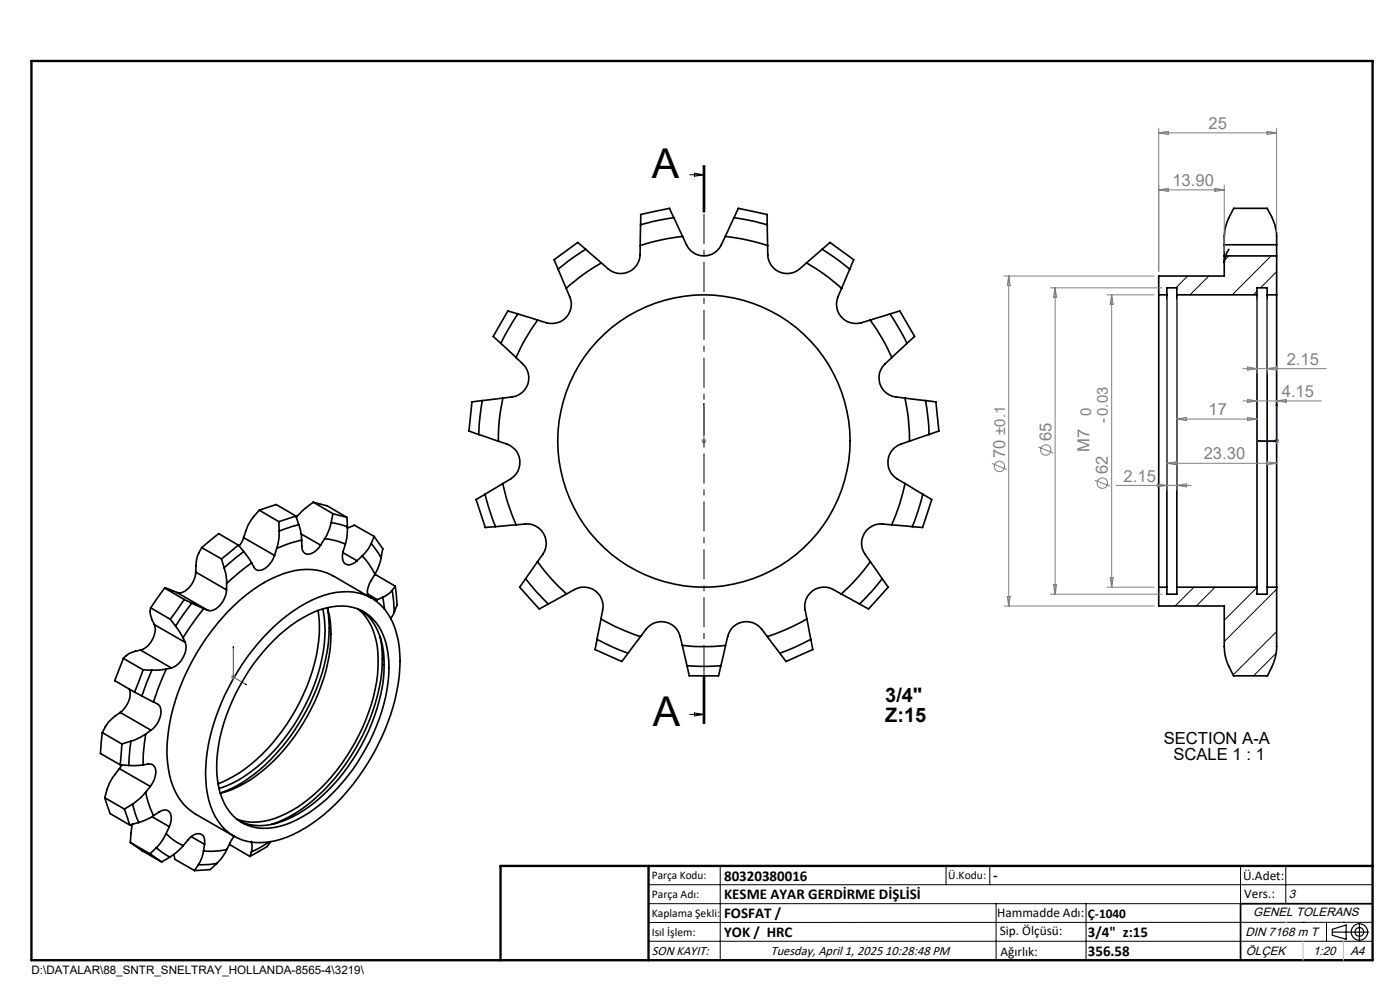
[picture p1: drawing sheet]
<svg xmlns="http://www.w3.org/2000/svg" width="297mm" height="210mm" viewBox="0 0 297 210" stroke-linecap="round" stroke-linejoin="round" font-family="sans-serif">
<g fill="none" stroke="#000" stroke-width=".35">
<path d="M118.4 57.1l1.7 4.1M124.2 52.9l-3.7 2.5-2.1 1.7M124.2 52.9l3.4 2.9M124.2 52.9l-1.6-1.5-5.1 3.7 .9 2M127.6 55.8a42.3 42.3 0 0 0-7.5 5.4M135.8 52.1a5.5 5.5 0 0 1-1.2 4.7 4.1 4.1 0 0 1-5.6 .2l-1.4-1.2M135.9 47.7l-.1 4.4M142.9 46.2l-4.4 .8-2.6 .7M142.9 46.2l1.9 4M142.9 46.2l-.9-2-3.4 .7-2.7 .6v2.2M144.8 50.2a45.1 45.1 0 0 0-9 1.9M144.8 50.2a5.6 5.6 0 0 0 3 3.8 4.1 4.1 0 0 0 5.2-2.1l.8-1.7"/>
<path d="M153.8 50.2a45.1 45.1 0 0 1 9 1.9M155.7 46.2l4.5 .8 2.6 .7M155.7 46.2l-1.9 4M155.7 46.2l.9-2 2.7 .6 3.4 .7 .1 2.2M162.8 47.7v4.4M162.8 52.1a5.5 5.5 0 0 0 1.2 4.7 4.1 4.1 0 0 0 5.7 .2l1.4-1.2M171.1 55.8a42.3 42.3 0 0 1 7.4 5.4M174.4 52.9l3.8 2.5 2.1 1.7M174.4 52.9l-3.3 2.9M174.4 52.9l1.7-1.5 5 3.7-.8 2M180.3 57.1l-1.8 4.1M259.7 51.9v2.4"/>
<path d="M259.7 51.9a12.1 12.1 0 0 1 2-7.7h7.1a11.7 11.7 0 0 1 2 7.7M259.7 54.3v4.3h-13.9v3.9M259.7 54.3h11.1M259.7 51.9h11.1M260.7 52.9l-.8 1.7-.2 1.2M270.8 51.9v2.4M270.8 54.3v8.2M106.3 72.8l3.2 3M109.5 75.8a5.6 5.6 0 0 1 2.7 4.1 4.1 4.1 0 0 1-3.6 4.3l-1.9 .2M109.9 66.6l-2.4 3.8-1.2 2.4M109.9 66.6l4.2 1.3M109.9 66.6l-2.2-.6-1.7 3-1.4 2.4 1.7 1.4"/>
<path d="M114.1 67.9a43 43 0 0 0-4.6 7.9M120.1 61.2a5.6 5.6 0 0 1 .8 4.8 4.1 4.1 0 0 1-5 2.5l-1.8-.6M178.5 61.2a5.8 5.8 0 0 0-.8 4.8 4.1 4.1 0 0 0 5 2.5l1.9-.6M184.6 67.9a43 43 0 0 1 4.6 7.9M188.8 66.6l2.4 3.8 1.2 2.4M188.8 66.6l-4.2 1.3M188.8 66.6l2.1-.6 3.1 5.4-1.6 1.4M189.2 75.8a5.6 5.6 0 0 0-2.7 4.1 4.1 4.1 0 0 0 3.5 4.3l2 .2M192.4 72.8l-3.2 3M245.8 62.5v62.1M245.8 62.5h1.7M247.5 62.5v62.1"/>
<path d="M247.5 62.5v-1.4h2.2v1.4M249.7 62.5v62.1M249.7 62.5h17M266.7 62.5v62.1M266.7 62.5v-1.4h2.1v1.4M268.8 62.5v62.1M268.8 62.5h2M270.8 62.5v62.1M101.6 92.2l4.1 1.4M102.3 85l-.6 4.5-.1 2.7M102.3 85l-2.2 .3-.6 6.1 2.1 .8M105.7 93.6a5.6 5.6 0 0 1 4.2 2.6 4.2 4.2 0 0 1-1.6 5.4l-1.7 1"/>
<path d="M106.7 84.4a39.9 39.9 0 0 0-1 9.2M106.7 84.4l-4.4 .6M192 84.4a39.9 39.9 0 0 1 .9 9.2M192 84.4l4.4 .6M192.9 93.6a5.6 5.6 0 0 0-4.1 2.6 4.1 4.1 0 0 0 1.5 5.4l1.7 1M196.4 85l.6 4.5 .1 2.7M196.4 85l2.1 .3 .3 2.7 .4 3.4-2.1 .8M197.1 92.2l-4.2 1.4M42.8 116.2l-.3 .5a6.9 6.9 0 0 0-1 4.6M42.8 116.2l4.2 2.4M47 118.6l.6 1.8M50.6 115.6l-3.6 3"/>
<path d="M50.6 115.6l1.1 1.4M50.6 115.6l-4.2-2.4-3.6 3M51.7 114l-1 1.8M51.7 114l6.5 3.8M51.7 117l-4.1 3.4M51.7 117l1.7 2.4M53.4 119.4l-2.7 2.1-2.6 2.3M55 108.2l-.5 .6a11 11 0 0 0-2.8 5.2M55 108.2l3.6-1.2 4.2 2.5M55 108.2l4.2 2.5M58.2 117.8a4.3 4.3 0 0 1-3.4 3.2 1.96 1.96 0 0 1-1.4-1.6M58.7 116.3l-.5 1.5"/>
<path d="M59.2 110.7v2M59.2 112.7v1.4l-.5 2.2M62.8 109.5l-3.6 1.2M62.8 109.5l.6 1.8M63.4 111.3l-4.2 1.4M63.4 111.3l.5 2.1 .1 1.2M63.9 113.3l4.1 2.3M64 114.6l-2.6 .7-2.7 1M64 114.6a2.95 2.95 0 0 0 .7 2.8 2.5 2.5 0 0 0 3-1.2l.3-.6M66.5 106.5l-.7 .6a12.2 12.2 0 0 0-2.9 2.7M66.5 106.5l2.9 .8 4.2 2.4M66.5 106.5l4.1 2.5"/>
<path d="M68.9 114.3a13.5 13.5 0 0 1 4.4 1.1M68.9 114.3l-.9 1.3M70.3 110.9l-.4 1.3-1 2.1M70.3 110.9l3.4 .9M70.6 109l-.3 1.9M70.6 109l3 .7M72.7 117.2l3 1.7M73.3 115.4a5.2 5.2 0 0 0-.5 3.6 1.5 1.5 0 0 0 2.5 .3l.4-.4M73.6 109.7l.1 2.1M73.7 111.8l-.1 2.3-.3 1.3M73.7 112l1.5-.6 4.2 2.4M76.8 117.9a15.5 15.5 0 0 1 2.8 3.9"/>
<path d="M76.8 117.9l-1.1 1M78.7 115.3l-.5 1.1-1.4 1.5M78.7 115.3l1.2 1.4 1 1.6M79.4 113.8l-.7 1.5M79.4 113.8l1.8 2.6-.3 1.9M80.9 118.3l-.7 2.2-.6 1.3M102.9 104.8l1 3.5 1.2 3.4M102.9 104.8l-1.9 1.2 1.9 5.9 2.2-.2M106.6 102.6a44.3 44.3 0 0 0 2.9 8.7M106.6 102.6l-3.7 2.2M109.5 111.3l-4.4 .4M109.5 111.3a5.5 5.5 0 0 1 4.8 .7 4.1 4.1 0 0 1 .8 5.6l-1.1 1.6"/>
<path d="M114 119.2a47 47 0 0 0 6.2 6.8M114 119.2l-2.5 3.6M184.6 119.2a44.6 44.6 0 0 1-6.1 6.8M184.6 119.2l2.5 3.6M189.2 111.3l4.3 .4M189.2 111.3a5.5 5.5 0 0 0-4.9 .7 4.1 4.1 0 0 0-.8 5.6l1.1 1.6M192 102.6a41.3 41.3 0 0 1-2.8 8.7M192 102.6l3.8 2.2M195.8 104.8l-1 3.5-1.3 3.4M195.8 104.8l1.9 1.2-2 5.9-2.2-.2M26.2 139.7l-1.9 4.7 4.2 2.4M26.2 139.7l4.2 2.4"/>
<path d="M29.8 137.9a5.1 5.1 0 0 0-3.6 1.8M29.8 137.9l6.6 3.8M32 128.9l-.1 .4a4.4 4.4 0 0 0 .8 3.2M32 128.9l4.1 2.5M32.7 132.5a4.7 4.7 0 0 1-2.9 5.4M32.7 132.5l6.6 3.8M34.9 124.7l-2.9 4.2M34.9 124.7l2.6 1M34.9 124.7l4.2 2.5M36.1 131.4l1.2 1.4M37.3 132.8l1.5 2.5M37.5 125.7l6.6 3.8"/>
<path d="M38.8 135.3l.5 1M39.1 127.2l-3 4.2M39.1 127.2l1.6 .7M39.3 136.3a4.9 4.9 0 0 1-2.9 5.4M40.7 127.9l-3.4 4.9M40.7 127.9l2.5 1.2M41.5 121.3a4.9 4.9 0 0 1-3.2 4.5l-.8-.1M41.5 121.3l6.5 3.8M43.2 129.1l-1.7 2.2-2.7 4M43.2 129.1l.9 .4M47.6 120.4l.3 1.3 .2 2.1M48 125.1a4.9 4.9 0 0 1-3.1 4.4h-.8"/>
<path d="M48.1 123.8l-.1 1.3M57.1 133.9a28.7 28.7 0 0 1 13-8 11.1 11.1 0 0 1 11.4 3.2 18.3 18.3 0 0 1 3.3 12.7 46.3 46.3 0 0 1-12.2 27.3 30.4 30.4 0 0 1-14.2 9.3 11.1 11.1 0 0 1-11.4-3.3 16.8 16.8 0 0 1-3.4-11.1 44.2 44.2 0 0 1 8.8-24.6l2.3-2.9zM58.1 135.8a24.3 24.3 0 0 1 12.2-7.1 9.7 9.7 0 0 1 11.5 7.6 28.8 28.8 0 0 1-2 17.8 40.7 40.7 0 0 1-14.3 18.4 16.7 16.7 0 0 1-10.7 3.1 9.3 9.3 0 0 1-7.8-6.5 23.9 23.9 0 0 1 0-14.1 43.7 43.7 0 0 1 11.1-19.2zM67.5 129.5a33.6 33.6 0 0 1-4.6 20.8 36.6 36.6 0 0 1-14.6 15.1l-2.1 .9M68.5 129.2a29.2 29.2 0 0 1-2.2 17.1 40.1 40.1 0 0 1-15.6 19.1l-2.5 1.2-1.7 .7M69.4 128.9a31.4 31.4 0 0 1-2.9 18.8 40.7 40.7 0 0 1-16.4 19.1l-3.4 1.4M69.5 128.9a27.1 27.1 0 0 1-1.3 16.5 39.9 39.9 0 0 1-16.2 20.7 18.3 18.3 0 0 1-5.3 2.2M76 129.2a12.6 12.6 0 0 1 4.2 9.6 37.1 37.1 0 0 1-6.7 21.7 33.1 33.1 0 0 1-14 12.6 12.3 12.3 0 0 1-9.3 .7M76.7 129.5a12.7 12.7 0 0 1 4.8 10.1 36.5 36.5 0 0 1-5.8 20.2 35.9 35.9 0 0 1-13.7 13.5 13.3 13.3 0 0 1-10.3 1.3l-.9-.4M78 126l2 1.2M78.8 126.9l-8.2-4.8a12.7 12.7 0 0 0-10.6-.4 34.5 34.5 0 0 0-15.2 12.2 43.8 43.8 0 0 0-9.4 26.1 16.6 16.6 0 0 0 3.7 10.8l2.4 1.9 8.2 4.7a8 8 0 0 0-1.6 2.8M79.4 121.9h.3l4.2 2.4"/>
<path d="M79.6 121.8a5.9 5.9 0 0 0-1.6 4.6M80 127.2l-.4 .1M80.6 135a28.9 28.9 0 0 1-1.5 15.9 42.4 42.4 0 0 1-16.5 21.6l-2.6 1.4-2.4 1M81.2 126.7l.4 2.5M81.2 126.7l-1.2 .5M83.2 125.3l-.6 .6-1.4 .8M83.2 125.3l.4 4.6M83.6 129.9l-.7 1.4M83.9 124.3l-.7 1M83.9 124.3l.3 4-.6 1.6M111.5 122.8l2.3 2.7 2.5 2.6M111.5 122.8l-1.3 1.8 2.4 2.6 1.8 2 1.9-1.1"/>
<path d="M120.2 126l-3.9 2.1M120.2 126a5.6 5.6 0 0 1 4.6-1.3 4 4 0 0 1 3 4.7l-.3 1.9M126.6 135.6l3.3 1.6 3.3 1.4M126.6 135.6l-.4 2.2 5.7 2.5 1.3-1.7M127.5 131.3a44.8 44.8 0 0 0 8.4 3.7M127.5 131.3l-.9 4.3M135.9 135l-2.7 3.6M135.9 135a5.6 5.6 0 0 1 3.7-3.1 4.1 4.1 0 0 1 4.7 3.1l.4 1.9M144.7 136.9a42.7 42.7 0 0 0 9.2 0M144.7 136.9l1 4.3M153.9 136.9l-1 4.3M162.8 135l2.6 3.6"/>
<path d="M162.8 135a5.6 5.6 0 0 0-3.8-3.1 4.1 4.1 0 0 0-4.6 3.1l-.5 1.9M171.2 131.3a44.8 44.8 0 0 1-8.4 3.7M171.2 131.3l.8 4.3M172 135.6l-3.2 1.6-3.4 1.4M172 135.6l.4 2.2-5.6 2.5-1.4-1.7M178.5 126l3.8 2.1M178.5 126a5.5 5.5 0 0 0-4.7-1.3 4 4 0 0 0-3 4.7l.4 1.9M187.1 122.8a40.1 40.1 0 0 1-4.8 5.3M187.1 122.8l1.3 1.8-1.8 2-2.3 2.6-2-1.1M245.8 124.6v3.9h13.9v8.7a9.3 9.3 0 0 0 1 4.1l1 2.1h7.2l1-2.1a10 10 0 0 0 .9-4.1v-12.6M245.8 124.6h1.7M247.5 124.6v1.4h2.2v-1.4"/>
<path d="M249.7 124.6h17M266.7 124.6v1.4h2.1v-1.4M268.8 124.6h2M21.7 155.4l-.4 4.4 4.2 2.4M21.7 155.4l4.2 2.4M25.5 151.1a8.5 8.5 0 0 0-3.8 4.3M25.5 151.1l6.5 3.8M25.9 157.8l-.4 4.4M27.4 146.2a4.7 4.7 0 0 1-1.9 4.9M27.8 157.2l-1.9 .6M27.8 157.2l-.5 5.2M28.5 146.8l1.6 .8"/>
<path d="M30.1 147.6l2.5 1.3M30.4 142.1l-1.9 4.7M30.4 142.1l1.8 .1M30.9 155.7l-.5 4.2-.1 2.4M30.9 155.7l-2.3 1.3-.8 .2M32 154.9l-1.1 .8M32.2 142.2l-2.1 5.4M32.6 148.9a2.34 2.34 0 0 1 1.3 3.5l-1 1.7-.9 .8M35.3 141.9l-1.9 4.4-.8 2.6M35.3 141.9l-3.1 .3M36.4 141.7l-1.1 .2M145.7 141.2l2.7 .1 4.5-.1"/>
<path d="M145.7 141.2l.5 2.2h6.2l.5-2.2M22.2 169.2l1.2 3.4 4.1 2.4M22.2 169.2l4.2 2.4M25.3 163a11.8 11.8 0 0 0-3.1 6.2M25.3 163l6.6 3.8M25.5 162.2l1.8 .2M25.9 162.3l-.6 .7M26.4 171.6l1.1 3.4M27.7 178.7l2.4 1.7 4.2 2.4M27.7 178.7l4.1 2.4M28.1 170.6l-1.7 1M28.1 170.6l1.3 3.9"/>
<path d="M28.1 174.8l-.4 3.9M29.4 174.5l-1.9 .5M30.3 162.3a1.93 1.93 0 0 1 2.5 .3 4.3 4.3 0 0 1-.9 4.2M30.3 162.3l-3 .1M30.9 168.1l.5 2 1.2 2.9M30.9 168.1l-.9 1-1.9 1.5M31.9 166.8l-1 1.3M32.2 173.2l3.7 2.2M32.6 173a3.6 3.6 0 0 1 2.8-1.1 1.89 1.89 0 0 1 .9 2.3l-.4 1.2M32.6 173l-1.9 1-1.3 .5M33.2 179.8l-1.4 1.3M33.2 179.8l1 .8 1.8 1.2"/>
<path d="M35.2 176.8a11.5 11.5 0 0 0 3.7 2.6M35.2 176.8l-.6 1.3-1.4 1.7M35.9 175.4l-.7 1.4M38.9 179.4l-1.7 1.6-1.2 .8M40.6 177.5l2.8 1.6M43.4 179.1a1.63 1.63 0 0 0-1.3-2.3 3.1 3.1 0 0 0-2.2 1.4l-1 1.2M43.4 179.1l-.2 1.4M48.7 179l.2 .2 4.1 2.5M53.3 178.5l.2 .9-.2 1.3M57.1 178.6l-3.8 2.1M57.4 178.5l-.7 1.1-3.7 2.1M31.8 181.1l2.5 1.7"/>
<path d="M36 181.8l-1.7 1M36.9 181.2l.2 1.1 4.2 2.4M42.1 183.4l-.8 1.3M43.2 180.5l-.3 1.2-.8 1.7M46 183.2l-2 .2h-1.9M46 183.2l-1.4 1.3-3.3 .2M48.1 180.2a16.3 16.3 0 0 1-4.9 .3M48.1 180.2l-1.2 2-.9 1M53.3 180.7l-.3 1M291.2 191.7h-28v12"/>
<circle cx="149.3" cy="93.6" r="31"/>
</g>
<g fill="none" stroke="#000" stroke-width=".21">
<path d="M146.3 37.1h3M147.3 36.8l2 .3-2 .3zM149.2 35.1v10M149.3 35.1v10M149.5 35.1v10M252 58.6l-2.6 2.5M256.4 58.6l-4 3.9M260.7 54.3l-1 1M269.7 54.3l-8.3 8.2M270.8 57.6l-3.4 3.5M266.7 61.8l-.8 .7M253.3 124.6l-4 3.9"/>
<path d="M257.8 124.6l-4 3.9M266.7 124.6l-7 7M270.7 138.6l-4.8 4.8M270.8 134l-9.2 9.2M270.8 125l-11.1 11.1M146.3 151.5h3M147.3 151.2l2 .3-2 .4zM149.2 143.5v10M149.3 143.5v10M149.5 143.5v10zM137.6 187.7h153.6M137.6 191.7h153.6"/>
<path d="M137.6 199.7h153.6M152.8 183.7v20M200.7 183.7v4M210 183.7v4M211.3 191.7v12M230.4 191.7v12M263.2 183.7v20M272.8 183.7v8M276.4 195.6h.1M281.4 195.6v4.1M285 195.6h.1M291.2 195.6l-153.6 .1"/>
</g>
<g fill="none" stroke="#808080" stroke-width=".21">
<path d="M245.8 27.2v30.4M245.8 28.2l2-.3v.6zM245.8 28.2h25M257.7 40l2 .3-2 .3zM259.7 39.3v14M268.8 27.9l2 .3-2 .3zM270.8 27.2v22M213 58.6h31.8M214 58.6v69.9M214 58.6l.3 2h-.6zM245.8 40.3h13.9M245.8 40.3l2-.3v.6z"/>
<path d="M222.8 61.1h23.7M223.8 61.1v64.9M223.8 61.1l.4 1.9h-.7zM234.8 62.5h10M235.8 62.5v62.1M235.8 62.5l.3 2h-.6zM247.5 63.6v40.4M249.7 63.6v40.4M263.7 78.2h17.7M264.7 77.8l2 .4-2 .3zM266.7 63.6v15.6M268.8 78.2l2-.4v.7z"/>
<path d="M268.8 63.6v15.6M148.8 93.5h1M149 93.2l.7 .7M149.3 93.1v.9M149.7 93.2l-.7 .7M210.4 98.3l3.2 1.3M220.3 94.8l3.1 1.3M247.5 98.3h23.3M247.5 98.3l2-.3v.6zM249.7 88.9l2-.4v.7zM249.7 88.9h17M263.7 85h16.6"/>
<path d="M264.7 84.7l2 .3-2 .4zM264.7 88.5l2 .4-2 .3zM268.8 98l2 .3-2 .3zM270.3 93.5h1M270.5 93.2l.7 .7M270.8 93.1v.9M270.8 85l2-.3v.7zM271.2 93.2l-.7 .7M232.3 101.9l3.1 1.2M236.7 103h16M245.5 102.6l2 .4-2 .3zM249.7 103l2-.4v.7z"/>
<path d="M213 128.5h31.8M213.7 126.5h.6l-.3 2zM222.8 126h23.7M223.5 124.1h.7l-.4 1.9zM234.8 124.6h10M235.5 122.5h.6l-.3 2.1zM49 143.6h1M49.1 143.3l.7 .7M49.5 143.1v1M49.8 143.3l-.7 .7"/>
<circle cx="212" cy="99" r="1.1"/>
<circle cx="221.9" cy="95.4" r="1.11"/>
<circle cx="233.9" cy="102.5" r="1.11"/>
</g>
<g fill="none" stroke="#000" stroke-width=".25">
<path d="M282.6 197.7h7.8M282.6 197.1l3-.9v3l-3-.8zM288.4 195.8v3.8M106.2 203.7h185"/>
<circle cx="288.4" cy="197.7" r="1.74"/>
<circle cx="288.4" cy="197.7" r=".93"/>
</g>
<path d="M149.3 93.4v.3zM149.3 85.6v.4v-.4M149.3 93.5h.1M149.3 85.6v7.9M266.8 93.5l.4-.1v.3zM270.8 85.6l.1 .4h-.2zM270.8 85.6v7.9h-4M49.5 137.1l.1 .4-.2-.1zM49.5 137.1v6.5l2.8 1.7M52 145l.3 .3-.3-.1z" fill="none" stroke="#00f" stroke-width=".21"/>
<path d="M149.3 35.1v118.4" fill="none" stroke="#000" stroke-width=".21" stroke-dasharray="6.3 1.3 1.3 1.3" stroke-dashoffset="-.2" stroke-linecap="butt"/>
<path d="M6.7 12.9h284.5v190.8h-284.5zM137.6 183.7v20M291.2 183.7h-185v20" fill="none" stroke="#000" stroke-width=".5"/>
<path d="M276.4 199.7v4M285 199.7v4" fill="none" stroke="#c0c0c0" stroke-width=".21"/>
<path d="M272.8 195.6h.1" fill="none" stroke="#c0c0c0" stroke-width=".25"/>
<g fill="#00f">
<path d="M149.3 93.4v.3zM149.3 85.6v.4z"/>
<path d="M52 145l.3 .3-.3-.1zM49.5 137.1l.1 .4-.2-.1z"/>
<path d="M266.8 93.5l.4 .2v-.3zM270.8 85.6l-.1 .4h.2zM266.8 93.5l.4 .2v-.3zM270.8 85.6l-.1 .4h.2z"/>
</g>
<g font-size="8.7">
<text x="138.3" y="37.7">A</text>
<text x="138.5" y="154">A</text>
</g>
<g font-size="4.2">
<text x="187.8" y="148.9">3/4&quot;</text>
<text x="187.8" y="153.2">Z:15</text>
</g>
<g font-size="3.5" fill="#808080">
<text x="256.4" y="27.4">25</text>
<text x="248.7" y="39.5">13.90</text>
<text x="273" y="77.4">2.15</text>
<text x="256.4" y="88.1">17</text>
<text x="271.9" y="84.2">4.15</text>
<text x="223.1" y="93.6" transform="rotate(-90 223.1 93.6)">65</text>
<text x="231.2" y="95.8" transform="rotate(-90 231.2 95.8)">M7</text>
<text x="213.2" y="97.1" transform="rotate(-90 213.2 97.1)">70 ±0.1</text>
<text x="235.1" y="100.6" transform="rotate(-90 235.1 100.6)">62</text>
<text x="255.4" y="97.5">23.30</text>
<text x="238.4" y="102.2">2.15</text>
</g>
<g font-size="3.5">
<text x="246.9" y="157.8">SECTION A-A</text>
<text x="248.9" y="161.3">SCALE 1 : 1</text>
</g>
<g font-size="3.2" fill="#808080">
<text x="231.5" y="88.2" transform="rotate(-90 231.5 88.2)">0</text>
<text x="235" y="89.7" transform="rotate(-90 235 89.7)">-0.03</text>
</g>
<g font-size="3.2">
<text x="153.6" y="190.8">KESME AYAR GERDİRME DİŞLİSİ</text>
<text x="153.6" y="186.8">80320380016</text>
<text x="210.7" y="186.6">-</text>
<text x="153.6" y="194.8">FOSFAT /</text>
<text x="153.6" y="198.8">YOK / HRC</text>
<text x="230.8" y="198.7">3/4&quot; z:15</text>
<text x="230.8" y="202.8">356.58</text>
</g>
<g font-size="2.8">
<text x="263.7" y="186.7">Ü.Adet:</text>
<text x="263.9" y="190.5">Vers.:</text>
<text x="211.5" y="194.5">Hammadde Adı:</text>
<text x="230.8" y="194.7">Ç-1040</text>
<text x="138.3" y="202.6">SON KAYIT:</text>
<text x="163.5" y="202.6">Tuesday, April 1, 2025 10:28:48 PM</text>
<text x="212.1" y="198.4">Sip. Ölçüsü:</text>
<text x="212.2" y="202.7">Ağırlık:</text>
</g>
<g font-size="2.6">
<text x="273.4" y="190.4">3</text>
<text x="265.9" y="194.4">GENEL TOLERANS</text>
<text x="264.2" y="198.5">DIN 7168 m T</text>
<text x="264.3" y="202.6">ÖLÇEK</text>
<text x="278.5" y="202.6">1:20</text>
<text x="286.5" y="202.6">A4</text>
</g>
<g font-size="2.5">
<text x="138.3" y="186.4">Parça Kodu:</text>
<text x="138.3" y="190.5">Parça Adı:</text>
<text x="201.2" y="186.5">Ü.Kodu:</text>
<text x="138.3" y="194.5">Kaplama Şekli:</text>
<text x="138.3" y="198.6">Isıl İşlem:</text>
<text x="6.7" y="206.7">D:\DATALAR\88_SNTR_SNELTRAY_HOLLANDA-8565-4\3219\</text>
</g>
</svg>
